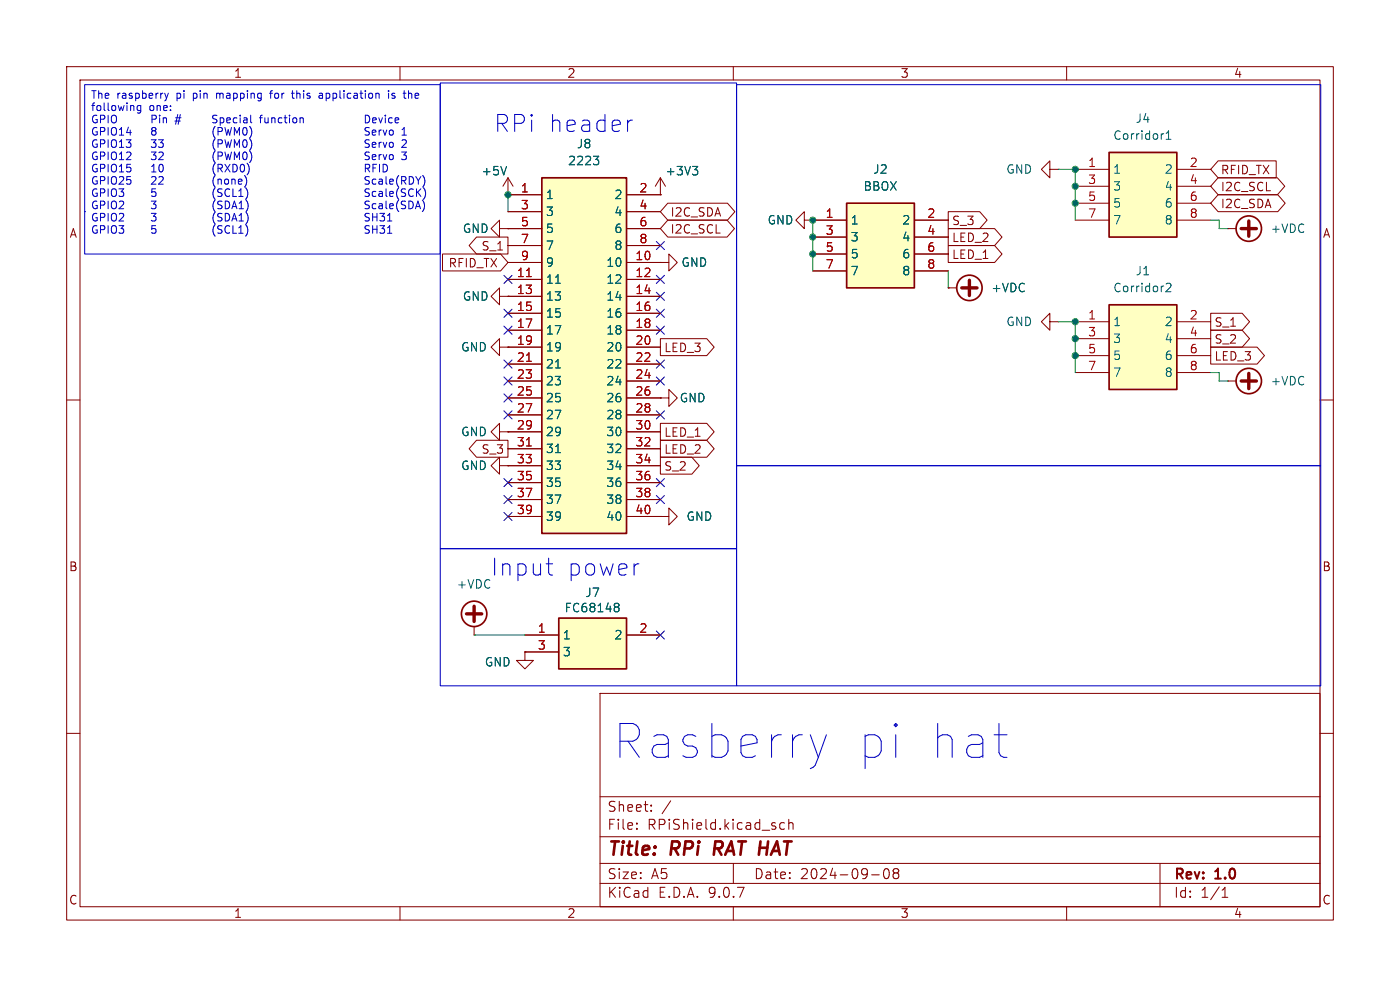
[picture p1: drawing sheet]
<svg xmlns="http://www.w3.org/2000/svg" width="297mm" height="210mm" viewBox="0 0 297 210" stroke-linecap="round" stroke-linejoin="round" font-family="sans-serif">
<g fill="none" stroke="#840000" stroke-width=".22">
<path d="M14.1 14.1h268.8v181.1h-268.8zM17 17h263v175.3h-263zM84.9 14.1v2.9M155.6 14.1v2.9M226.3 14.1v2.9M106 62.9v1.8l-1.8-1.8 1.8-1.8v1.8h1.8M107.8 62.9h.1M14.1 84.9h2.9M280 84.9h2.9M14.1 155.6h2.9M127.3 147.1h152.7v45.2h-152.7zM280 155.6h2.9"/>
<path d="M127.3 177.5h152.7M127.3 169h152.7M135.1 175.7v.2M135.1 174.6v.2M138.1 171.9v.2M138.1 170.8v.2M142.3 169.9l-1.8 2.7M166.4 174.6l-.6-.1-.4 .4v.6l.2 .3h.8M167.3 174.7a.53 .53 0 0 1 .9 .1v1.1M167.3 173.8v2.1M84.9 192.3v2.9M127.3 187.4h152.7"/>
<path d="M127.3 183.2h152.7M155.6 192.3v2.9M155.6 183.2v4.2M184.9 185.6h1.6M187.6 184.5l.5-.2a1.33 1.33 0 0 1 0 2.1h-.2a1.29 1.29 0 0 1-.3-1.9zM189.9 185.2l-.4-.4 .1-.3 .3-.2 .6 .1 .2 .3-.1 .3-.3 .2M189.9 185.2l-.4 .4 .1 .6 .3 .2 .6-.1 .2-.3-.1-.6-.3-.2M189.9 185.2h.4M226.3 192.3v2.9M246.1 183.2v9.1M259.3 190.3h1.2M259.3 188.8l.6-.6v2.1"/>
</g>
<path d="M151.8 178.5l-.4 2.8" fill="none" stroke="#840000" stroke-width=".57"/>
<path d="M118.5 131.1h14.4v10.8h-14.4z" fill="#ffffc2"/>
<g fill="none" stroke="#840000" stroke-width=".36">
<path d="M118.5 131.1h14.4v10.8h-14.4z"/>
<circle cx="100.6" cy="130.2" r="2.69"/>
</g>
<g fill="none" stroke="#840000" stroke-width=".22">
<path d="M107.8 37.7l1 1.8M107.8 37.7l-1.1 1.8M107.8 37.7v3.6M140.1 37.7l1.1 1.8M140.1 37.7l-1.1 1.8M140.1 37.7v3.6M106 48.5v1.8l-1.8-1.8 1.8-1.8v1.8h1.8M107.8 41.3h.1M107.8 48.5h.1M140.1 55.7h1.8v1.8l1.8-1.8-1.8-1.8v1.8M140.1 55.7h.1M140.1 41.3h.1"/>
<path d="M106 73.6v1.8l-1.8-1.8 1.8-1.8v1.8h1.8M107.8 73.6h.1M106 98.8v1.8l-1.8-1.8 1.8-1.8v1.8h1.8M107.8 98.8h.1M140.1 84.4h1.8v1.8l1.8-1.8-1.8-1.8v1.8M140.1 84.4h.1M140.1 109.6h1.8v1.8l1.8-1.8-1.8-1.8v1.8M140.1 109.6h.1M100.6 134.7h.1M100.6 132.9v1.8M111.4 138.3v1.8h1.8l-1.8 1.8-1.8-1.8h1.8M111.4 138.3h.1"/>
<path d="M111.4 134.7h7.1M111.4 138.3h7.1M132.9 134.7h7.2"/>
</g>
<path d="M107.5 35.3l-.6 1.8M146.9 35.3h1.1l-.6 .7M147.7 36l.3 .3v.5l-.3 .3M130.6 128h.4l.3 .3-.3 .5M130.6 128.8h.4M131 128.8l.3 .3v.3l-.1 .3-.6 .1" fill="none" stroke="#006464" stroke-width=".22"/>
<path d="M99 130.2h3.2M100.6 128.6v3.2" fill="none" stroke="#840000" stroke-width=".72"/>
<path d="M114.9 37.7h18v75.5h-18z" fill="#ffffc2"/>
<path d="M114.9 37.7h18v75.5h-18z" fill="none" stroke="#840000" stroke-width=".36"/>
<g fill="none" stroke="#840000" stroke-width=".22">
<path d="M107.8 41.3h7.2M107.8 44.9h7.2M107.8 48.5h7.2M107.8 52.1h7.2M107.8 55.7h7.2M107.8 59.3h7.2M132.9 41.3h7.2M132.9 44.9h7.2M132.9 48.5h7.2M132.9 52.1h7.2M132.9 55.7h7.2M132.9 59.3h7.2"/>
<path d="M107.8 62.9h7.2M107.8 66.5h7.2M107.8 70h7.2M107.8 73.6h7.2M107.8 77.2h7.2M132.9 62.9h7.2M132.9 66.5h7.2M132.9 70h7.2M132.9 73.6h7.2M132.9 77.2h7.2M106 91.6v1.8l-1.8-1.8 1.8-1.8v1.8h1.8M107.8 91.6h.1"/>
<path d="M107.8 80.8h7.2M107.8 84.4h7.2M107.8 88h7.2M107.8 91.6h7.2M107.8 95.2h7.2M107.8 98.8h7.2M132.9 80.8h7.2M132.9 84.4h7.2M132.9 88h7.2M132.9 91.6h7.2M132.9 95.2h7.2M132.9 98.8h7.2"/>
<path d="M107.8 102.4h7.2M107.8 106h7.2M107.8 109.6h7.2M132.9 102.4h7.2M132.9 106h7.2M132.9 109.6h7.2"/>
</g>
<path d="M125.9 33.1h1.1l-.6 .7M126.7 33.8l.3 .4v.4l-.3 .3M117.9 60.1h1M117.9 78.1h1M117.9 96h1" fill="none" stroke="#006464" stroke-width=".22"/>
<path d="M111.7 58.7h1M111.7 76.6h1M111.7 94.6h1" fill="none" stroke="#a90000" stroke-width=".22"/>
<path d="M235.3 32.3h14.4v18h-14.4z" fill="#ffffc2"/>
<g fill="none" stroke="#840000" stroke-width=".36">
<path d="M235.3 32.3h14.4v18h-14.4z"/>
<circle cx="264.9" cy="48.5" r="2.69"/>
</g>
<path d="M228.1 35.9h7.2M228.1 39.5h7.2M249.7 35.9h7.1M249.7 39.5h7.1M228.1 43.1h7.2M228.1 46.7h7.2M249.7 43.1h7.1M249.7 46.7h7.1M260.4 48.5h.1M260.4 48.5h1.8" fill="none" stroke="#840000" stroke-width=".22"/>
<path d="M246.7 28.4h.2M247.4 29.6h1M247.4 28.3l.5-.5v1.8" fill="none" stroke="#006464" stroke-width=".22"/>
<path d="M263.3 48.5h3.2M264.9 46.9v3.2" fill="none" stroke="#840000" stroke-width=".72"/>
<path d="M235.3 64.7h14.4v17.9h-14.4z" fill="#ffffc2"/>
<g fill="none" stroke="#840000" stroke-width=".36">
<path d="M235.3 64.7h14.4v17.9h-14.4z"/>
<circle cx="264.9" cy="80.8" r="2.69"/>
</g>
<g fill="none" stroke="#840000" stroke-width=".22">
<path d="M222.7 35.9v-1.8l-1.8 1.8 1.8 1.8v-1.8h1.8M224.5 35.9h.1M170.6 46.7v-1.8l-1.8 1.8 1.8 1.8v-1.8h1.8M172.4 46.7h.1M222.7 68.3v-1.8l-1.8 1.8 1.8 1.7v-1.7h1.8M224.5 68.3h.1M228.1 68.3h7.2M228.1 71.8h7.2M228.1 75.4h7.2M228.1 79h7.2M249.7 68.3h7.1M249.7 71.8h7.1"/>
<path d="M249.7 75.4h7.1M249.7 79h7.1M260.4 80.8h.1M260.4 80.8h1.8"/>
</g>
<path d="M247.4 60.3l.7-.2 .2 .2 .1 .3-1.1 1.3h1.1" fill="none" stroke="#006464" stroke-width=".22"/>
<path d="M264.9 79.2v3.2M263.3 80.8h3.2" fill="none" stroke="#840000" stroke-width=".72"/>
<path d="M179.6 43.1h14.4v18h-14.4z" fill="#ffffc2"/>
<g fill="none" stroke="#840000" stroke-width=".36">
<path d="M179.6 43.1h14.4v18h-14.4z"/>
<circle cx="205.7" cy="61.1" r="2.69"/>
</g>
<g fill="none" stroke="#840000" stroke-width=".22">
<path d="M258.4 34.1h12.3v3.6h-12.3l-1.6-1.8zM258.4 37.7h12.6l1.6 1.8-1.6 1.8h-12.6l-1.6-1.8zM93.9 53.9h12.3l1.6 1.8-1.6 1.8h-12.3zM101.1 50.3h6.7v3.6h-6.7l-1.6-1.8zM107.8 41.3h.1M107.8 48.5h.1M107.8 41.3h7.2M107.8 44.9h7.2M107.8 48.5h7.2M107.8 52.1h7.2M107.8 55.7h7.2M107.8 59.3h7.2"/>
<path d="M132.9 41.3h7.2M132.9 44.9h7.2M132.9 48.5h7.2M132.9 52.1h7.2M132.9 55.7h7.2M132.9 59.3h7.2M140.1 55.7h.1M140.1 41.3h.1M141.7 43.1h12.6l1.6 1.8-1.6 1.8h-12.6l-1.6-1.8zM141.7 46.7h12.5l1.6 1.8-1.6 1.8h-12.5l-1.6-1.8zM172.4 46.7h.1M172.4 46.7h7.2"/>
<path d="M172.4 50.3h7.2M172.4 53.9h7.2M172.4 57.5h7.2M194 46.7h7.2M194 50.3h7.2M194 53.9h7.2M194 57.5h7.2M201.2 48.5h9.8l1.6 1.8-1.6 1.8h-9.8zM201.2 44.9h6.6l1.6 1.8-1.6 1.8h-6.6zM201.2 52.1h9.8l1.6 1.8-1.6 1.8h-9.8zM258.4 41.3h12.7l1.5 1.8-1.5 1.8h-12.7l-1.6-1.8zM107.8 73.6h.1"/>
<path d="M107.8 62.9h.1M107.8 62.9h7.2M107.8 66.5h7.2M107.8 70h7.2M107.8 73.6h7.2M107.8 77.2h7.2M132.9 62.9h7.2M132.9 66.5h7.2M132.9 70h7.2M132.9 73.6h7.2M132.9 77.2h7.2M140.1 71.8h9.8l1.6 1.8-1.6 1.8h-9.8z"/>
<path d="M201.2 61.1h.1M201.2 61.1h1.8M256.8 70h6.7l1.6 1.8-1.6 1.8h-6.7zM256.8 73.6h9.9l1.6 1.8-1.6 1.8h-9.9zM256.8 66.5h6.7l1.6 1.8-1.6 1.7h-6.7zM101.1 93.4h6.7v3.6h-6.7l-1.6-1.8zM107.8 98.8h.1M107.8 91.6h.1M107.8 80.8h7.2M107.8 84.4h7.2M107.8 88h7.2M107.8 91.6h7.2"/>
<path d="M107.8 95.2h7.2M107.8 98.8h7.2M132.9 80.8h7.2M132.9 84.4h7.2M132.9 88h7.2M132.9 91.6h7.2M132.9 95.2h7.2M132.9 98.8h7.2M140.1 89.8h9.8l1.6 1.8-1.6 1.8h-9.8zM140.1 97h6.7l1.5 1.8-1.5 1.8h-6.7zM140.1 93.4h9.8l1.6 1.8-1.6 1.8h-9.8zM140.1 84.4h.1"/>
<path d="M107.8 102.4h7.2M107.8 106h7.2M107.8 109.6h7.2M132.9 102.4h7.2M132.9 106h7.2M132.9 109.6h7.2M140.1 109.6h.1M111.4 138.3h.1M111.4 134.7h7.1M111.4 138.3h7.1M132.9 134.7h7.2"/>
</g>
<path d="M205.7 59.5v3.2M204 61.1h3.3" fill="none" stroke="#840000" stroke-width=".72"/>
<path d="M224.5 35.9h3.6v10.8M107.8 41.3v3.6M172.4 46.7v10.8M201.2 57.5v3.6M256.8 46.7h1.8v1.8h1.8M224.5 68.3h3.6v10.7M256.8 79h1.8v1.8h1.8M100.6 134.7h10.8" fill="none" stroke="#009600" stroke-width=".22"/>
<g fill="none" stroke="#000084" stroke-width=".22">
<path d="M106.9 58.4l1.7 1.7M108.6 58.4l-1.7 1.7M139.2 51.2l1.8 1.7M139.2 58.4l1.8 1.7M141 51.2l-1.8 1.7M141 58.4l-1.8 1.7M106.9 69.2l1.7 1.7M106.9 80l1.7 1.7M106.9 76.4l1.7 1.7M106.9 65.6l1.7 1.7M108.6 69.2l-1.7 1.7M108.6 80l-1.7 1.7"/>
<path d="M108.6 76.4l-1.7 1.7M108.6 65.6l-1.7 1.7M139.2 65.6l1.8 1.7M139.2 76.4l1.8 1.7M139.2 69.2l1.8 1.7M139.2 80l1.8 1.7M139.2 62l1.8 1.7M141 65.6l-1.8 1.7M141 76.4l-1.8 1.7M141 69.2l-1.8 1.7M141 80l-1.8 1.7M141 62l-1.8 1.7"/>
<path d="M106.9 87.1l1.7 1.8M106.9 83.6l1.7 1.7M108.6 87.1l-1.7 1.8M108.6 83.6l-1.7 1.7M139.2 87.1l1.8 1.8M141 87.1l-1.8 1.8M106.9 108.7l1.7 1.7M106.9 105.1l1.7 1.7M106.9 101.5l1.7 1.7M108.6 108.7l-1.7 1.7M108.6 101.5l-1.7 1.7M108.6 105.1l-1.7 1.7"/>
<path d="M139.2 105.1l1.8 1.7M139.2 101.5l1.8 1.7M141 105.1l-1.8 1.7M141 101.5l-1.8 1.7M139.2 133.8l1.8 1.8M141 133.8l-1.8 1.8"/>
</g>
<g fill="none" stroke="#0000c2" stroke-width=".22">
<path d="M18 18h75.4v35.9h-75.4zM34.9 19.8l.4 1.1M35.7 19.8l-.4 1.1M45.9 19.8v1.1M46.2 19.8l-.3 .1M57.2 19.8h.6M57.8 19.2l-.4 .3v1.4M61.8 19.8h.6M62 19.2v1.4l.4 .3M67.7 19.9h.6l.1 1M82.4 19.2v.2M82.4 19.8v1.1"/>
<path d="M83.7 19.9l-.3-.1-.3 .2 .1 .2 .5 .2v.4h-.6M86.7 19.9h.6l.1 1M93.4 17.6h62.9v98.8h-62.9zM156.3 18h123.9v80.8h-123.9zM29.1 22.7l.1 .7h.7M29.9 22.4v1.3l-.3 .3-.4-.1M32.2 24.4v1.7M33.2 24.8l-.2 .4-.8 .1M33.9 25v1.1M34.6 25v1.1M34.6 25.1l.3-.1 .3 .1 .1 1M35.3 20.9l-.4 .5"/>
<path d="M46.9 25h.3l.3 .3-.1 .6-.5 .2M48.1 25.5l.8-.1-.1-.3-.5-.1-.2 .2 .1 .8h.6M49.4 34.9v1.6h.4a.86 .86 0 0 0 .5-1.3M49.7 28.7v-1.7l.6 1.2 .5-1.2v1.7M50.3 25.1l-.5-.1-.3 .3 .1 .7h.7M50.3 30.8l.5-1.2v1.7M50.3 33.4l.5-1.1v1.6M51 24.4v.2M51 25v1.1M51.1 35l.2-.1a.86 .86 0 0 1 .6 .8 .86 .86 0 0 1-.6 .8l-.2-.2-.1-.4zM51.6 32.4l.3-.1a.86 .86 0 0 1 .5 .8 .86 .86 0 0 1-.5 .8l-.3-.2-.1-.4zM51.6 27.2l.3-.2a.86 .86 0 0 1 .5 .9 .86 .86 0 0 1-.5 .8l-.3-.2-.1-.5z"/>
<path d="M51.6 29.8l.3-.2a.86 .86 0 0 1 .5 .9 .86 .86 0 0 1-.5 .8l-.3-.2-.1-.5zM51.7 25.1h.6l.1 1M52.4 25.4h-.5l-.3 .3 .3 .4 .5-.1M52.4 34.6a1.85 1.85 0 0 1 0 2.5M53 29.4a1.85 1.85 0 0 1 0 2.5M53 32a1.85 1.85 0 0 1 0 2.5M53.3 27.3a1.89 1.89 0 0 1-.3 2M67.7 20.6l.2 .3 .5-.1M68.4 20.2h-.5l-.2 .3M77.5 24.4a.82 .82 0 0 1 .9 .9 .82 .82 0 0 1-.9 .8zM77.5 35.7l.8-.1 .1-.2v-.4l-.3-.1h-.6v1.6M77.9 35.7l.5 .8"/>
<path d="M78.4 27.1l-.7-.1-.2 .2v.5l.7 .3 .2 .4-.4 .3-.6-.1M78.4 29.7l-.7-.1-.2 .2v.5l.7 .3 .2 .4-.4 .3-.6-.1M78.4 32.3h-.7l-.2 .1v.5l.7 .3 .2 .4-.4 .3-.6-.1M78.4 37.5h-.7l-.2 .1v.5l.7 .3 .2 .4-.4 .3-.6-.1M79 28.1l.7-.1v-.3l-.5-.1-.2 .2v.8h.7M79 30.7l.7-.1v-.3l-.5-.1-.2 .2v.8h.7M79 33.3l.7-.1v-.3l-.5-.1-.2 .2v.8h.7M79 25.5l.8-.1-.1-.3-.4-.1-.3 .2 .1 .8h.6M79.1 35.6h.6M79.7 38.1l-.4-.1-.3 .3 .1 .7h.6M79.9 34.9h-.8v1.6M80.4 25l.3 1.1 .4-1.1"/>
<path d="M80.4 27.6v1.1M80.4 30.2v1.1M80.4 32.8v1.1M80.4 38.1h.6l.1 1M80.5 34.9v1.6M80.9 27.6l-.3 .1-.2 .2M80.9 30.2l-.3 .1-.2 .2M80.9 32.8l-.3 .1-.2 .2M81.1 38.4l-.5 .1-.2 .2 .2 .4 .5-.1M81.3 27.6l.4 1.1 .3-1.1M81.3 34.9a.82 .82 0 0 1 .9 .8 .82 .82 0 0 1-.9 .8zM81.3 30.2l.4 1.1 .3-1.1"/>
<path d="M81.3 32.8l.4 1.1 .3-1.1M81.7 24.4v.2M81.7 25v1.1M81.9 37.5v1.3l.2 .3M82.7 38.5l.7-.1v-.3l-.5-.1-.2 .2v.8h.7M82.7 27.7l.2-.1 .5 .1v.7l-.1 .2-.4 .1-.2-.2zM82.7 32.9l.2-.1 .5 .1v.7l-.1 .2-.4 .1-.2-.2zM82.7 30.3l.2-.1 .5 .1v.7l-.1 .2-.4 .1-.2-.2zM83.2 25.1l-.5-.1-.3 .3 .2 .7h.6M83.8 25.5l.8-.1-.1-.3-.4-.1-.3 .2 .1 .8h.6M84.6 37.2a1.85 1.85 0 0 0 0 2.5M84.6 39.8a1.85 1.85 0 0 0 0 2.5"/>
<path d="M85.2 38.3l.8-.1 .1-.2v-.4l-.3-.1h-.6v1.6M85.2 32.3h1l-.5 .6 .4 .1v.7l-.2 .2-.7-.2M85.3 28.7h.9M85.3 27.5l.4-.5v1.7M85.3 29.8l.6-.2 .2 .2 .1 .3-1 1.2h1M85.6 38.3l.5 .8M86.8 37.5a.82 .82 0 0 1 1 .8 .82 .82 0 0 1-1 .8zM88.2 37.5l.5 .8M88.7 38.3v.8M89.3 37.5l-.6 .8M89.7 37.2a1.85 1.85 0 0 1 0 2.5M89.8 39.8a1.85 1.85 0 0 1 0 2.5"/>
<path d="M134.2 25.5l-.7 .2M18 44.9h.1M46.2 48.2l.1 .4 .6 .2 .2 .2-.1 .3-.2 .2-.6-.1M46.8 46.1l.3 .3-.1 .3-.2 .2-.6-.1M47.1 47.9h-.6l-.2 .1M47.8 45.3v1.6h.4a.74 .74 0 0 0 .5-.9M48.7 48a.65 .65 0 0 0-.8 0 .65 .65 0 0 0-.2 .8 .61 .61 0 0 0 .3 .6 .61 .61 0 0 0 .7-.1M49.2 46.9l.5-1.6 .6 1.6M49.3 46.4h.8M49.4 47.9v1.6h.8M50.6 41.7h1M50.6 49.5h1"/>
<path d="M50.6 48.3l.5-.4v1.6M50.7 44.3h.9M50.7 46.9h.9M51.2 45.3v1.6M52.1 47.6a1.85 1.85 0 0 1 0 2.5M52.2 42.4a1.85 1.85 0 0 1 0 2.5M52.2 45a1.85 1.85 0 0 1 0 2.5M52.6 40.9l-.2 .9-.3 .5M78.4 40.1h-.7l-.2 .1v.5l.7 .3 .2 .4-.4 .3-.6-.1M78.4 42.7h-.7l-.2 .1v.5l.7 .3 .2 .4-.4 .3-.6-.1M78.4 45.3h-.7l-.2 .1v.5l.7 .3 .2 .4-.4 .3-.6-.1M78.4 47.9h-.7l-.2 .1v.5l.7 .3 .2 .4-.4 .3-.6-.1"/>
<path d="M79 45.3v1.6M79 47.9v1.6M79 46h1M79 48.6h1M79.7 40.7l-.4-.1-.3 .3 .1 .7h.6M79.7 43.3l-.4-.1-.3 .3 .1 .7h.6M80 45.3v1.6M80 47.9v1.6M80.4 40.7h.6l.1 1M80.4 43.3h.6l.1 1M80.6 45.3h1l-.6 .6 .5 .1v.7l-.2 .2-.7-.2M80.6 47.9h1l-.6 .6 .5 .1v.7l-.2 .2-.7-.2"/>
<path d="M81.1 41l-.5 .1-.2 .2 .2 .4 .5-.1M81.1 43.6l-.5 .1-.2 .2 .2 .4 .5-.1M81.9 40.1v1.3l.2 .3M81.9 42.7v1.3l.2 .3M82.2 45.7l.5-.4v1.6M82.2 48.3l.5-.4v1.6M82.2 46.9h.9M82.2 49.5h.9M82.7 41.1l.7-.1v-.3l-.5-.1-.2 .2v.8h.7M82.7 43.7l.7-.1v-.3l-.5-.1-.2 .2v.8h.7M84.6 42.4a1.85 1.85 0 0 0 0 2.5M86.1 42.7h-.7l-.2 .1v.5l.7 .3 .2 .4-.4 .3-.6-.1"/>
<path d="M86.1 40.1h-.7l-.2 .1v.5l.7 .3 .2 .4-.4 .3-.6-.1M86.7 42.7a.82 .82 0 0 1 1 .8 .82 .82 0 0 1-1 .8zM87.7 40.2a.65 .65 0 0 0-.8 0 .65 .65 0 0 0-.2 .8 .61 .61 0 0 0 .3 .6 .61 .61 0 0 0 .7-.1M88.1 44.3l.6-1.6 .5 1.6M88.3 43.8h.8M88.4 40.1v1.6M88.6 40.8l.7 .9M89.3 40.1l-.9 .9M89.6 42.4a1.85 1.85 0 0 1 0 2.5M156.3 98.8h123.9v46.7h-123.9zM93.4 116.4h62.9v29.1h-62.9zM115.9 119.6h1.3"/>
<path d="M116.6 121.8l.6 .2M175.3 155.9l-1.7 4.8M210.9 155.9h2.7M212.9 160.7h.7"/>
</g>
<path d="M107.5 35.3l-.6 1.8M125.9 33.1h1.1l-.6 .7M126.7 33.8l.3 .4v.4l-.3 .3M146.9 35.3h1.1l-.6 .7M147.7 36l.3 .3v.5l-.3 .3M117.9 60.1h1M117.9 78.1h1M117.9 96h1M130.6 128h.4l.3 .3-.3 .5M130.6 128.8h.4M131 128.8l.3 .3v.3l-.1 .3-.6 .1" fill="none" stroke="#006464" stroke-width=".22"/>
<path d="M111.7 58.7h1M111.7 76.6h1M111.7 94.6h1" fill="none" stroke="#a90000" stroke-width=".22"/>
<g fill="#009600" stroke="#009600" stroke-width=".22">
<circle cx="228.1" cy="75.4" r=".65"/>
<circle cx="172.4" cy="50.3" r=".65"/>
<circle cx="172.4" cy="46.7" r=".65"/>
<circle cx="228.1" cy="68.3" r=".65"/>
<circle cx="172.4" cy="53.9" r=".65"/>
<circle cx="228.1" cy="71.8" r=".65"/>
<circle cx="228.1" cy="43.1" r=".65"/>
<circle cx="107.8" cy="41.3" r=".65"/>
<circle cx="228.1" cy="39.5" r=".65"/>
<circle cx="228.1" cy="35.9" r=".65"/>
</g>
<g font-size="10" fill="#0000c2">
<text x="130.2" y="161.3">Rasberry</text>
<text x="181.4" y="161.3">pi hat</text>
</g>
<g font-size="5" fill="#0000c2">
<text x="104.8" y="28.3">RPi header</text>
<text x="104.1" y="122.5">Input</text>
<text x="120.3" y="122.5">power</text>
</g>
<g font-size="3.9" fill="#840000">
<text x="128.7" y="182.3">Title:</text>
<text x="142.4" y="182.3">RPi</text>
<text x="152.7" y="182.3">RAT HAT</text>
</g>
<g font-size="3" fill="#840000">
<text x="128.7" y="172.5">Sheet:</text>
<text x="128.7" y="176.3">File:</text>
<text x="137.3" y="176.3">RPiShield.kicad_sch</text>
<text x="128.7" y="190.8">KiCad</text>
<text x="128.7" y="186.8">Size:</text>
<text x="138.1" y="186.8">A5</text>
<text x="139.6" y="190.8">E.D.A.</text>
<text x="150.4" y="190.8">9.0.7</text>
<text x="159.8" y="186.8">Date:</text>
<text x="169.7" y="186.8">2024-09-08</text>
<text x="248.9" y="187.1">Rev:</text>
<text x="248.9" y="190.8">Id:</text>
<text x="254.7" y="190.8">1/1</text>
<text x="257.9" y="187.1">1.0</text>
</g>
<g font-size="2.6" fill="#840000">
<text x="49.5" y="16.8">1</text>
<text x="120.2" y="16.8">2</text>
<text x="190.9" y="16.8">3</text>
<text x="261.6" y="16.8">4</text>
<text x="14.6" y="50.7">A</text>
<text x="280.5" y="50.7">A</text>
<text x="14.5" y="121.5">B</text>
<text x="280.4" y="121.5">B</text>
<text x="14.5" y="192.2">C</text>
<text x="49.5" y="195">1</text>
<text x="120.2" y="195">2</text>
<text x="190.9" y="195">3</text>
<text x="261.6" y="195">4</text>
<text x="280.4" y="192.2">C</text>
</g>
<g font-size="2.5" fill="#006464">
<text x="236" y="30">Corridor1</text>
<text x="240.8" y="26.4">J4</text>
<text x="120.4" y="35.3">2223</text>
<text x="122.2" y="31.8">J8</text>
<text x="102" y="37.5">+5V</text>
<text x="141" y="37.5">+3V3</text>
<text x="183.1" y="40.7">BBOX</text>
<text x="185.1" y="37.1">J2</text>
<text x="213.3" y="37.1">GND</text>
<text x="236" y="37.1">1</text>
<text x="236" y="40.7">3</text>
<text x="246.9" y="37.1">2</text>
<text x="246.9" y="40.7">4</text>
<text x="115.7" y="42.5">1</text>
<text x="115.7" y="46.1">3</text>
<text x="130.2" y="42.5">2</text>
<text x="130.2" y="46.1">4</text>
<text x="162.7" y="47.9">GND</text>
<text x="180.3" y="47.9">1</text>
<text x="191.3" y="47.9">2</text>
<text x="236" y="44.3">5</text>
<text x="236" y="47.9">7</text>
<text x="246.9" y="44.3">6</text>
<text x="246.9" y="47.9">8</text>
<text x="98" y="49.7">GND</text>
<text x="115.7" y="49.7">5</text>
<text x="115.7" y="53.3">7</text>
<text x="130.2" y="49.7">6</text>
<text x="130.2" y="53.3">8</text>
<text x="180.3" y="51.5">3</text>
<text x="191.3" y="51.5">4</text>
<text x="269.4" y="49.7">+VDC</text>
<text x="115.7" y="56.9">9</text>
<text x="128.5" y="56.9">10</text>
<text x="144.4" y="56.9">GND</text>
<text x="180.3" y="55.1">5</text>
<text x="180.3" y="58.7">7</text>
<text x="191.3" y="55.1">6</text>
<text x="191.3" y="58.7">8</text>
<text x="240.8" y="58.7">J1</text>
<text x="98" y="64.1">GND</text>
<text x="115.7" y="60.5">11</text>
<text x="115.7" y="64.1">13</text>
<text x="128.5" y="60.5">12</text>
<text x="128.5" y="64.1">14</text>
<text x="210.2" y="62.3">+VDC</text>
<text x="236" y="62.3">Corridor2</text>
<text x="115.7" y="67.7">15</text>
<text x="115.7" y="71.3">17</text>
<text x="128.5" y="67.7">16</text>
<text x="128.5" y="71.3">18</text>
<text x="213.3" y="69.5">GND</text>
<text x="236" y="69.5">1</text>
<text x="246.9" y="69.5">2</text>
<text x="97.7" y="74.9">GND</text>
<text x="115.7" y="74.9">19</text>
<text x="128.5" y="74.9">20</text>
<text x="236" y="73.1">3</text>
<text x="236" y="76.7">5</text>
<text x="246.9" y="73.1">4</text>
<text x="246.9" y="76.7">6</text>
<text x="115.7" y="78.5">21</text>
<text x="115.7" y="82">23</text>
<text x="128.5" y="78.5">22</text>
<text x="128.5" y="82">24</text>
<text x="236" y="80.2">7</text>
<text x="246.9" y="80.2">8</text>
<text x="269.4" y="82">+VDC</text>
<text x="115.7" y="85.6">25</text>
<text x="115.7" y="89.2">27</text>
<text x="128.5" y="85.6">26</text>
<text x="128.5" y="89.2">28</text>
<text x="144.1" y="85.6">GND</text>
<text x="97.7" y="92.8">GND</text>
<text x="115.7" y="92.8">29</text>
<text x="128.5" y="92.8">30</text>
<text x="97.7" y="100">GND</text>
<text x="115.7" y="96.4">31</text>
<text x="115.7" y="100">33</text>
<text x="128.5" y="96.4">32</text>
<text x="128.5" y="100">34</text>
<text x="115.7" y="103.6">35</text>
<text x="115.7" y="107.2">37</text>
<text x="128.5" y="103.6">36</text>
<text x="128.5" y="107.2">38</text>
<text x="115.7" y="110.8">39</text>
<text x="128.5" y="110.8">40</text>
<text x="145.5" y="110.8">GND</text>
<text x="96.8" y="125.2">+VDC</text>
<text x="119.6" y="130.2">FC68148</text>
<text x="124" y="126.9">J7</text>
<text x="119.3" y="135.9">1</text>
<text x="130.2" y="135.9">2</text>
<text x="102.7" y="141.7">GND</text>
<text x="119.3" y="139.5">3</text>
</g>
<g font-size="2.5" fill="#a90000">
<text x="230.7" y="35.6">1</text>
<text x="252.3" y="35.6">2</text>
<text x="110.4" y="41">1</text>
<text x="135.5" y="41">2</text>
<text x="230.7" y="39.2">3</text>
<text x="252.3" y="39.2">4</text>
<text x="110.4" y="44.5">3</text>
<text x="135.5" y="44.5">4</text>
<text x="175" y="46.3">1</text>
<text x="196.6" y="46.3">2</text>
<text x="230.7" y="42.7">5</text>
<text x="230.7" y="46.3">7</text>
<text x="252.3" y="42.7">6</text>
<text x="252.3" y="46.3">8</text>
<text x="110.4" y="48.1">5</text>
<text x="110.4" y="51.7">7</text>
<text x="135.5" y="48.1">6</text>
<text x="135.5" y="51.7">8</text>
<text x="175" y="49.9">3</text>
<text x="175" y="53.5">5</text>
<text x="196.6" y="49.9">4</text>
<text x="196.6" y="53.5">6</text>
<text x="109.5" y="58.9">11</text>
<text x="110.4" y="55.3">9</text>
<text x="134.6" y="55.3">10</text>
<text x="134.6" y="58.9">12</text>
<text x="175" y="57.1">7</text>
<text x="196.6" y="57.1">8</text>
<text x="109.5" y="62.5">13</text>
<text x="134.6" y="62.5">14</text>
<text x="109.5" y="66.1">15</text>
<text x="109.5" y="69.7">17</text>
<text x="134.6" y="66.1">16</text>
<text x="134.6" y="69.7">18</text>
<text x="230.7" y="67.9">1</text>
<text x="230.7" y="71.5">3</text>
<text x="252.3" y="67.9">2</text>
<text x="252.3" y="71.5">4</text>
<text x="109.5" y="73.3">19</text>
<text x="109.5" y="76.9">21</text>
<text x="134.6" y="73.3">20</text>
<text x="134.6" y="76.9">22</text>
<text x="230.7" y="75.1">5</text>
<text x="252.3" y="75.1">6</text>
<text x="109.5" y="80.5">23</text>
<text x="134.6" y="80.5">24</text>
<text x="230.7" y="78.7">7</text>
<text x="252.3" y="78.7">8</text>
<text x="109.5" y="84.1">25</text>
<text x="109.5" y="87.6">27</text>
<text x="134.6" y="84.1">26</text>
<text x="134.6" y="87.6">28</text>
<text x="109.5" y="91.2">29</text>
<text x="109.5" y="94.8">31</text>
<text x="134.6" y="91.2">30</text>
<text x="134.6" y="94.8">32</text>
<text x="109.5" y="98.4">33</text>
<text x="134.6" y="98.4">34</text>
<text x="109.5" y="102">35</text>
<text x="109.5" y="105.6">37</text>
<text x="134.6" y="102">36</text>
<text x="134.6" y="105.6">38</text>
<text x="109.5" y="109.2">39</text>
<text x="134.6" y="109.2">40</text>
<text x="114" y="134.3">1</text>
<text x="114" y="137.9">3</text>
<text x="135.5" y="134.3">2</text>
</g>
<g font-size="2.5" fill="#840000">
<text x="258.9" y="37.3">RFID_TX</text>
<text x="258.9" y="40.9">I2C_SCL</text>
<text x="142.1" y="46.3">I2C_SDA</text>
<text x="258.9" y="44.5">I2C_SDA</text>
<text x="102" y="53.4">S_1</text>
<text x="142.1" y="49.8">I2C_SCL</text>
<text x="201.8" y="51.6">LED_2</text>
<text x="201.8" y="48">S_3</text>
<text x="95" y="57">RFID_TX</text>
<text x="201.8" y="55.2">LED_1</text>
<text x="257.5" y="69.6">S_1</text>
<text x="140.8" y="75">LED_3</text>
<text x="257.5" y="73.2">S_2</text>
<text x="257.5" y="76.8">LED_3</text>
<text x="140.8" y="93">LED_1</text>
<text x="102" y="96.5">S_3</text>
<text x="140.8" y="100.1">S_2</text>
<text x="140.8" y="96.5">LED_2</text>
</g>
<g font-size="2.3" fill="#0000c2">
<text x="19.2" y="21.4">The</text>
<text x="24.8" y="21.4">raspberry</text>
<text x="37.7" y="21.4">pi</text>
<text x="41.5" y="21.4">pin</text>
<text x="46.7" y="21.4">mapping</text>
<text x="58.5" y="21.4">for</text>
<text x="63.4" y="21.4">this</text>
<text x="69.5" y="21.4">application</text>
<text x="84.5" y="21.4">is</text>
<text x="88.1" y="21.4">the</text>
<text x="19.2" y="24">following</text>
<text x="19.2" y="26.6">GPIO Pin</text>
<text x="19.2" y="29.2">GPIO14</text>
<text x="29.5" y="29.2">8 (PWM0)</text>
<text x="31.7" y="24">one:</text>
<text x="37.1" y="26.6"># Special</text>
<text x="42.8" y="29.2">Servo</text>
<text x="53.6" y="26.6">function Device</text>
<text x="19.2" y="31.8">GPIO13</text>
<text x="19.2" y="34.4">GPIO12</text>
<text x="29.5" y="31.8">33 (PWM0)</text>
<text x="29.5" y="34.4">32 (PWM0)</text>
<text x="44" y="31.8">Servo</text>
<text x="44" y="34.4">Servo</text>
<text x="19.2" y="37.1">GPIO15</text>
<text x="19.2" y="39.7">GPIO25 22 (none)</text>
<text x="29.5" y="37.1">10 (RXD0)</text>
<text x="40.7" y="39.7">Scale(RDY)</text>
<text x="43.3" y="37.1">RFID</text>
<text x="19.2" y="42.3">GPIO3 5 (SCL1)</text>
<text x="19.2" y="44.9">GPIO2 3 (SDA1)</text>
<text x="19.2" y="47.5">GPIO2</text>
<text x="28" y="47.5">3 (SDA1)</text>
<text x="38.8" y="42.3">Scale(SCK)</text>
<text x="39.1" y="44.9">Scale(SDA)</text>
<text x="40.4" y="47.5">SH31</text>
<text x="19.2" y="50.1">GPIO3</text>
<text x="28" y="50.1">5 (SCL1)</text>
<text x="40.1" y="50.1">SH31</text>
</g>
</svg>
